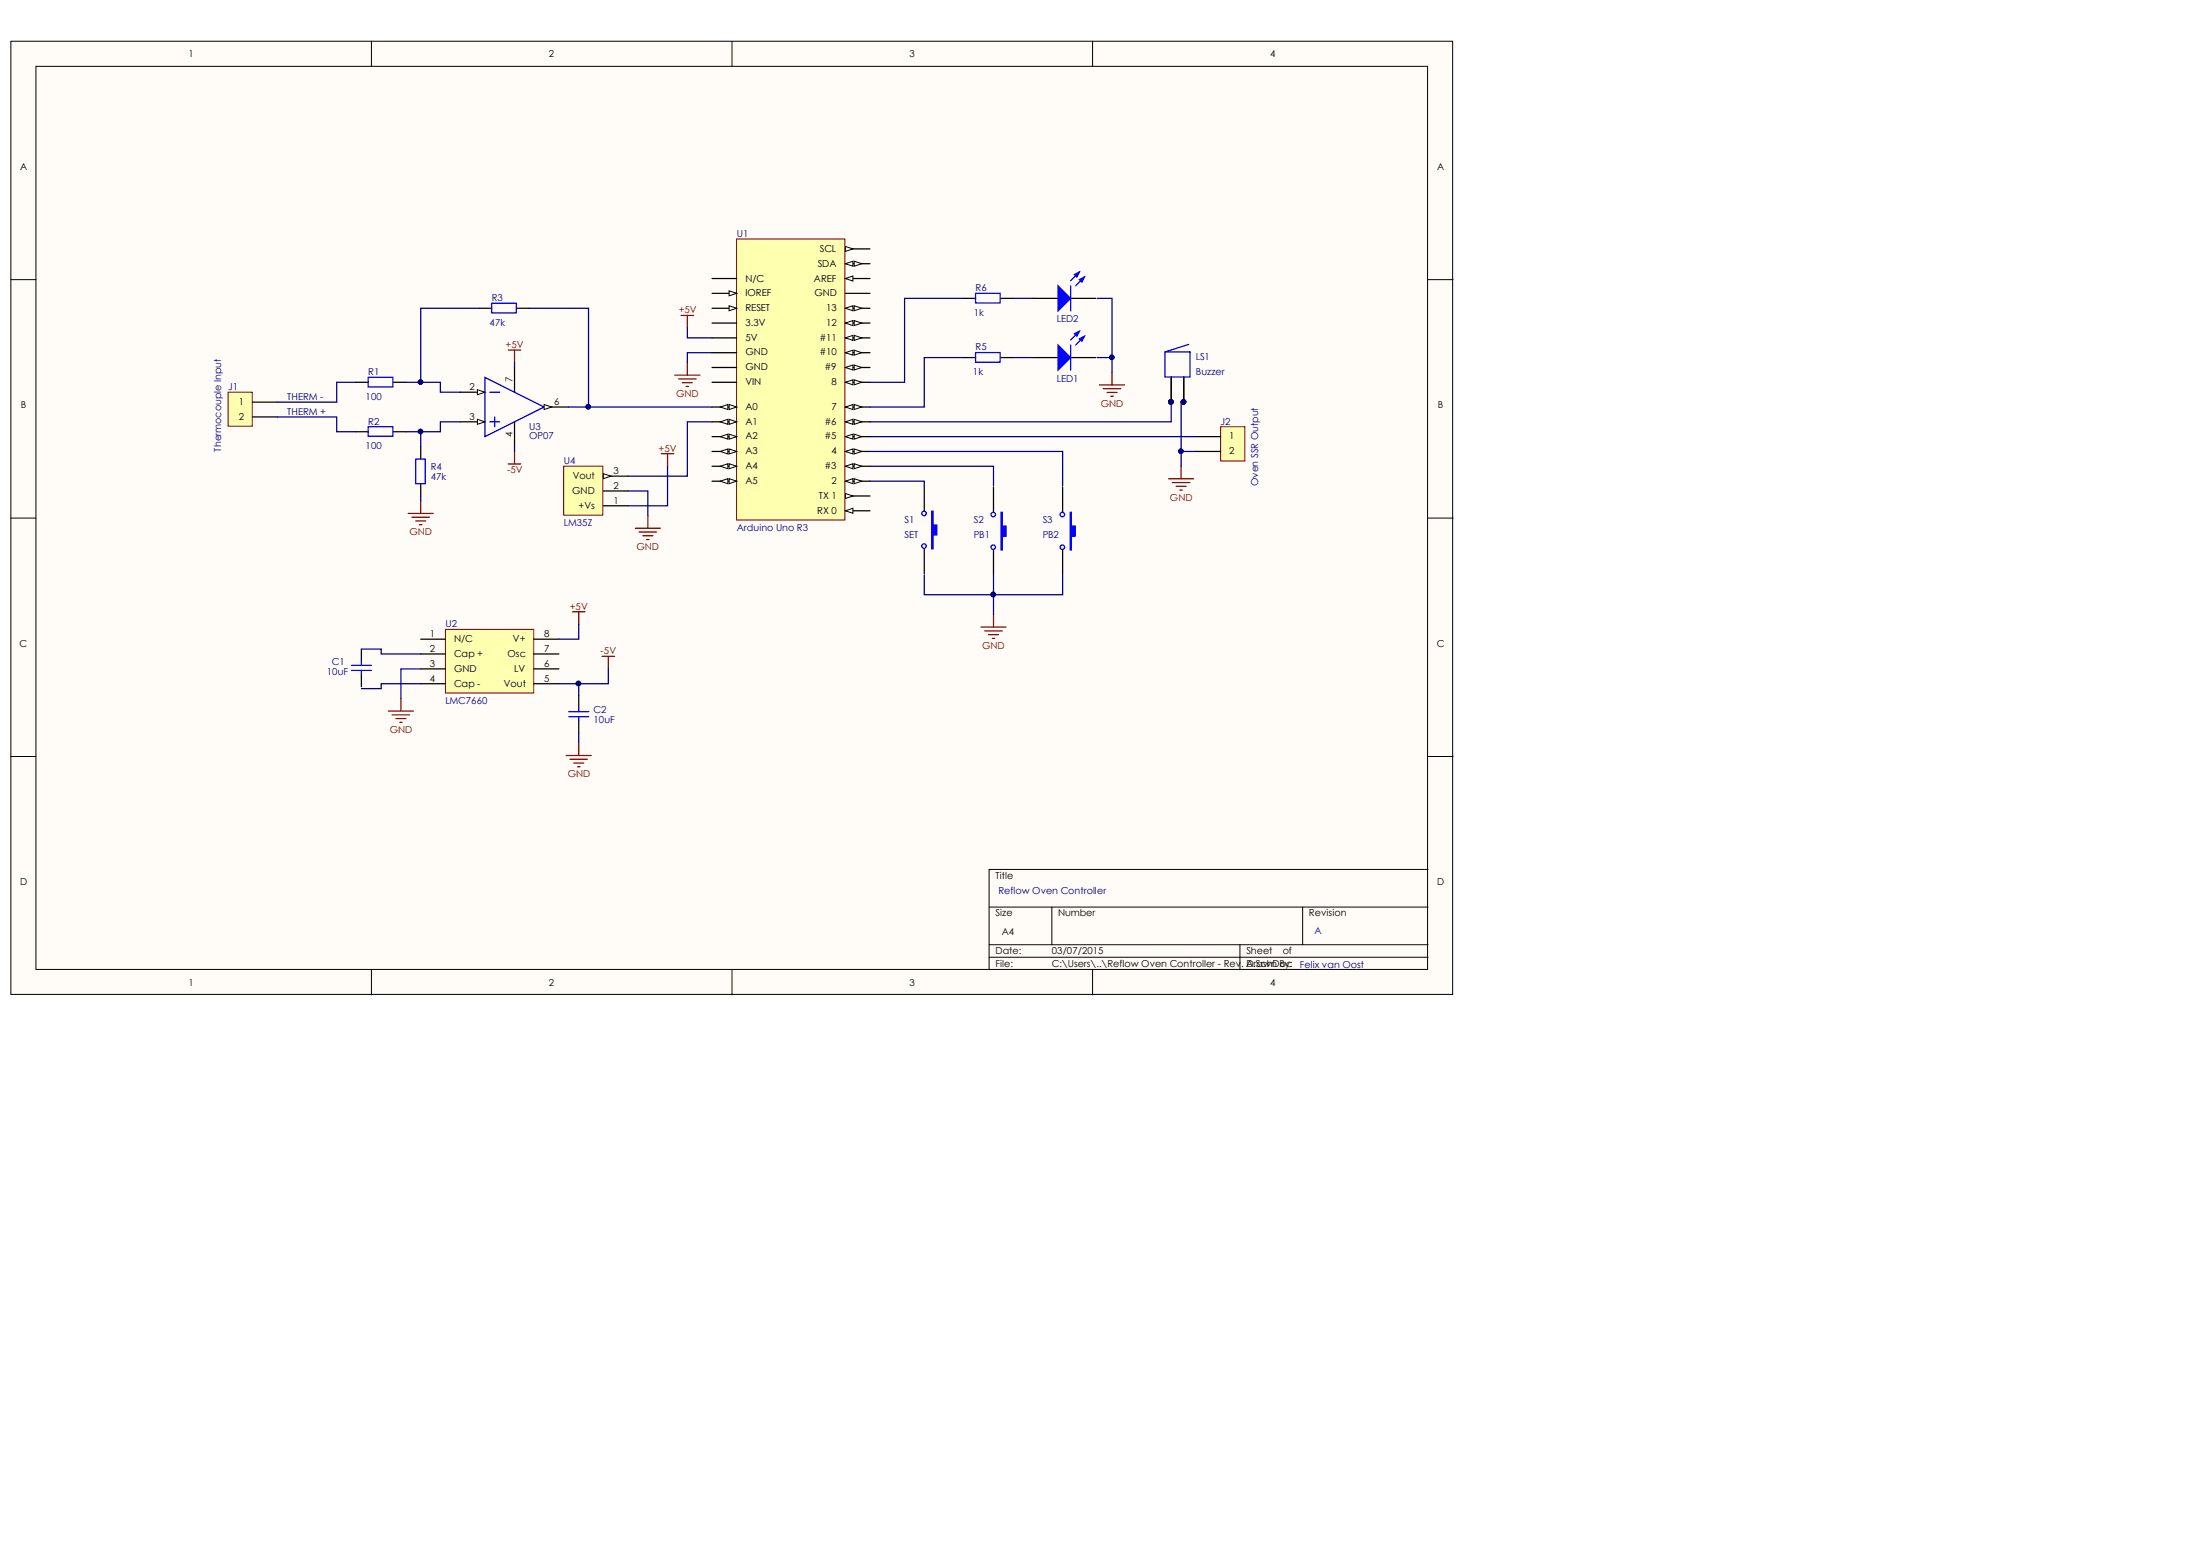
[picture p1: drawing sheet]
<svg xmlns="http://www.w3.org/2000/svg" width="445mm" height="315mm" viewBox="0 0 445 315" stroke-linecap="round" stroke-linejoin="round" font-family="sans-serif">
<g fill="#fffcf8" stroke="#000" stroke-width=".2">
<path d="M2.2 8.3h291.8v192.9h-291.8z"/>
<path d="M7.3 13.4h281.6v182.7h-281.6z"/>
</g>
<g fill="none" stroke="#000" stroke-width=".2">
<path d="M75.2 8.3v5.1M148.1 8.3v5.1M221.1 8.3v5.1M2.2 56.6h5.1M289 56.6h5.1M2.2 104.8h5.1M289 104.8h5.1M2.2 153.1h5.1M289 153.1h5.1M289 175.9h-88.8v20.3M75.2 196.2v5.1M148.1 196.2v5.1"/>
<path d="M200.2 183.5h88.8M200.2 191.1h88.8M200.2 193.7h88.8M212.9 183.5v7.6M221.1 196.2v5.1M250.9 191.1v5.1M263.6 183.5v7.6"/>
</g>
<g fill="none" stroke="#000" stroke-width=".25">
<path d="M72 77.4h2.5M79.6 77.4h2.5M93.1 79.4h5M97 62.4h2.5M104.6 62.4h2.5M194.9 72.4h2.5M194.9 60.4h2.5M202.5 72.4h2.5M202.5 60.4h2.5M209 72.4h5.1M209 60.4h5.1M216.7 72.4h5"/>
<path d="M216.7 60.4h5M237 76.3v5.1M239.6 76.3v5.1M72 87.4h2.5M79.6 87.4h2.5M85.1 90.4v2.5M85.1 98v2.5M187 98.3v5.1M201.1 98.6v5.1M215 98.6v5.1M187 111v5.1M201.1 111.3v5.1"/>
<path d="M215 111.3v5.1M73.1 131.3v2.6M73.1 136.4v2.5M117.1 140.7v2.5M117.1 145.8v2.5"/>
</g>
<g fill="#00f" stroke="#00f" stroke-width=".25">
<path d="M214.1 69.8l2.6 2.6-2.6 2.5z"/>
<path d="M218.4 68.5l1.1-.5-.6 1z"/>
<path d="M217.4 67.5l1-.5-.5 1z"/>
<path d="M214.1 57.8l2.6 2.6-2.6 2.5z"/>
<path d="M218.4 56.6l1.1-.5-.6 1z"/>
<path d="M217.4 55.5l1-.5-.5 1.1z"/>
<path d="M188.6 103.4h.2v2.8h.8v2.1h-.8v2.7h-.2z" fill-rule="evenodd"/>
<path d="M202.6 103.7h.2v2.7h.8v2.1h-.8v2.8h-.2z" fill-rule="evenodd"/>
<path d="M216.6 103.7h.2v2.7h.8v2.1h-.8v2.8h-.2z" fill-rule="evenodd"/>
</g>
<g fill="none" stroke="#00f" stroke-width=".25">
<path d="M197.4 59.4h5v1.9h-5zM216.7 57.8v5.1M218.4 55l-1.7 1.8M219.5 56.1l-1.8 1.7M74.5 76.3h5v2h-5zM98.1 76.4l12 6-12 5.9zM99.5 61.4h5v1.9h-5zM197.4 71.3h5v2h-5zM216.7 69.8v5.1M218.4 67l-1.7 1.8M219.5 68l-1.8 1.8M235.7 71.2h5.1v5.1h-5.1z"/>
<path d="M240.6 69.7l-4.9 1.5M74.5 86.3h5v2h-5zM84.1 92.9h2v5h-2zM71.1 134.6h4.1M71.1 135.6h4.1M73.1 133.9v.7M73.1 135.6v.8M115.1 144h4M115.1 145h4M117.1 143.2v.8M117.1 145v.8"/>
<circle cx="187" cy="110.5" r=".46"/>
<circle cx="187" cy="103.9" r=".46"/>
<circle cx="201" cy="104.1" r=".46"/>
<circle cx="201" cy="110.7" r=".46"/>
<circle cx="215" cy="104.1" r=".46"/>
<circle cx="215" cy="110.7" r=".46"/>
</g>
<g fill="#000080" stroke="#000080" stroke-width=".2">
<circle cx="237" cy="81.3" r=".46"/>
<circle cx="239.5" cy="81.3" r=".46"/>
</g>
<path d="M96.6 78.9l1.5 .5-1.5 .5z" fill="#fffcf8" stroke="#000" stroke-width=".2"/>
<path d="M93.1 85.3h5" fill="none" stroke="#000" stroke-width=".25"/>
<path d="M96.6 84.8l1.5 .5-1.5 .6z" fill="#fffcf8" stroke="#000" stroke-width=".2"/>
<path d="M110.1 82.4h5" fill="none" stroke="#000" stroke-width=".25"/>
<path d="M110.1 81.8l1.5 .6-1.5 .5z" fill="#fffcf8" stroke="#000" stroke-width=".2"/>
<path d="M104.1 74.4v5M104.1 85.3v5.1" fill="none" stroke="#000" stroke-width=".25"/>
<path d="M99.1 79.4h2M99.1 85.3h2M100.1 84.4v1.9" fill="none" stroke="#00f" stroke-width=".25"/>
<path d="M114.1 94.3h7.9v9.9h-7.9z" fill="#ffffb0" stroke="#800000" stroke-width=".2"/>
<path d="M122.1 96.3h5" fill="none" stroke="#000" stroke-width=".25"/>
<path d="M122.1 95.8l1.5 .5-1.5 .6z" fill="#fffcf8" stroke="#000" stroke-width=".2"/>
<path d="M122.1 99.3h5M122.1 102.3h5" fill="none" stroke="#000" stroke-width=".25"/>
<path d="M90.1 127.3h17.9v12.9h-17.9z" fill="#ffffb0" stroke="#800000" stroke-width=".2"/>
<path d="M85.1 138.3h5M85.1 135.3h5M85.1 132.3h5M85.1 129.3h5M108.1 138.3h5M108.1 135.3h5M108.1 132.3h5M108.1 129.3h5" fill="none" stroke="#000" stroke-width=".25"/>
<path d="M149 48.4h22v56.8h-22z" fill="#ffffb0" stroke="#800000" stroke-width=".2"/>
<path d="M144.1 56.4h5M144.1 59.4h5" fill="none" stroke="#000" stroke-width=".25"/>
<path d="M147.5 58.8l1.6 .6-1.6 .5z" fill="#fffcf8" stroke="#000" stroke-width=".2"/>
<path d="M144.1 62.4h5" fill="none" stroke="#000" stroke-width=".25"/>
<path d="M147.5 61.9l1.6 .5-1.6 .5z" fill="#fffcf8" stroke="#000" stroke-width=".2"/>
<path d="M144.1 65.4h5M144.1 68.4h5M144.1 71.4h5M144.1 74.4h5M144.1 77.4h5M144.1 82.4h5" fill="none" stroke="#000" stroke-width=".25"/>
<g fill="#fffcf8" stroke="#000" stroke-width=".2">
<path d="M147.5 81.8l1.6 .6-1.6 .5z"/>
<path d="M145.8 82.4l1.5-.6v1.1z"/>
</g>
<path d="M144.1 85.3h5" fill="none" stroke="#000" stroke-width=".25"/>
<g fill="#fffcf8" stroke="#000" stroke-width=".2">
<path d="M147.5 84.8l1.6 .5-1.6 .6z"/>
<path d="M145.8 85.3l1.5-.5v1.1z"/>
</g>
<path d="M144.1 88.3h5" fill="none" stroke="#000" stroke-width=".25"/>
<g fill="#fffcf8" stroke="#000" stroke-width=".2">
<path d="M147.5 87.8l1.6 .5-1.6 .6z"/>
<path d="M145.8 88.3l1.5-.5v1.1z"/>
</g>
<path d="M144.1 91.3h5" fill="none" stroke="#000" stroke-width=".25"/>
<g fill="#fffcf8" stroke="#000" stroke-width=".2">
<path d="M147.5 90.8l1.6 .5-1.6 .5z"/>
<path d="M145.8 91.3l1.5-.5v1z"/>
</g>
<path d="M144.1 94.3h5" fill="none" stroke="#000" stroke-width=".25"/>
<g fill="#fffcf8" stroke="#000" stroke-width=".2">
<path d="M147.5 93.8l1.6 .5-1.6 .5z"/>
<path d="M145.8 94.3l1.5-.5v1z"/>
</g>
<path d="M144.1 97.4h5" fill="none" stroke="#000" stroke-width=".25"/>
<g fill="#fffcf8" stroke="#000" stroke-width=".2">
<path d="M147.5 96.9l1.6 .5-1.6 .5z"/>
<path d="M145.8 97.4l1.5-.5v1z"/>
</g>
<path d="M171.1 103.4h5" fill="none" stroke="#000" stroke-width=".25"/>
<path d="M171.1 103.4l1.5-.6v1.1z" fill="#fffcf8" stroke="#000" stroke-width=".2"/>
<path d="M171.1 100.4h5" fill="none" stroke="#000" stroke-width=".25"/>
<path d="M171.1 99.8l1.5 .6-1.5 .5z" fill="#fffcf8" stroke="#000" stroke-width=".2"/>
<path d="M171.1 97.4h5" fill="none" stroke="#000" stroke-width=".25"/>
<g fill="#fffcf8" stroke="#000" stroke-width=".2">
<path d="M171.1 97.4l1.5-.5v1z"/>
<path d="M172.9 96.9l1.5 .5-1.5 .5z"/>
</g>
<path d="M171.1 94.3h5" fill="none" stroke="#000" stroke-width=".25"/>
<g fill="#fffcf8" stroke="#000" stroke-width=".2">
<path d="M171.1 94.3l1.5-.5v1z"/>
<path d="M172.9 93.8l1.5 .5-1.5 .5z"/>
</g>
<path d="M171.1 91.3h5" fill="none" stroke="#000" stroke-width=".25"/>
<g fill="#fffcf8" stroke="#000" stroke-width=".2">
<path d="M171.1 91.3l1.5-.5v1z"/>
<path d="M172.9 90.8l1.5 .5-1.5 .5z"/>
</g>
<path d="M171.1 88.3h5" fill="none" stroke="#000" stroke-width=".25"/>
<g fill="#fffcf8" stroke="#000" stroke-width=".2">
<path d="M171.1 88.3l1.5-.5v1.1z"/>
<path d="M172.9 87.8l1.5 .5-1.5 .6z"/>
</g>
<path d="M171.1 85.3h5" fill="none" stroke="#000" stroke-width=".25"/>
<g fill="#fffcf8" stroke="#000" stroke-width=".2">
<path d="M171.1 85.3l1.5-.5v1.1z"/>
<path d="M172.9 84.8l1.5 .5-1.5 .6z"/>
</g>
<path d="M171.1 82.4h5" fill="none" stroke="#000" stroke-width=".25"/>
<g fill="#fffcf8" stroke="#000" stroke-width=".2">
<path d="M171.1 82.4l1.5-.6v1.1z"/>
<path d="M172.9 81.8l1.5 .6-1.5 .5z"/>
</g>
<path d="M171.1 77.4h5" fill="none" stroke="#000" stroke-width=".25"/>
<g fill="#fffcf8" stroke="#000" stroke-width=".2">
<path d="M171.1 77.4l1.5-.6v1.1z"/>
<path d="M172.9 76.8l1.5 .6-1.5 .5z"/>
</g>
<path d="M171.1 74.4h5" fill="none" stroke="#000" stroke-width=".25"/>
<g fill="#fffcf8" stroke="#000" stroke-width=".2">
<path d="M171.1 74.4l1.5-.6v1.1z"/>
<path d="M172.9 73.8l1.5 .6-1.5 .5z"/>
</g>
<path d="M171.1 71.4h5" fill="none" stroke="#000" stroke-width=".25"/>
<g fill="#fffcf8" stroke="#000" stroke-width=".2">
<path d="M171.1 71.4l1.5-.5v1z"/>
<path d="M172.9 70.9l1.5 .5-1.5 .5z"/>
</g>
<path d="M171.1 68.4h5" fill="none" stroke="#000" stroke-width=".25"/>
<g fill="#fffcf8" stroke="#000" stroke-width=".2">
<path d="M171.1 68.4l1.5-.5v1z"/>
<path d="M172.9 67.9l1.5 .5-1.5 .5z"/>
</g>
<path d="M171.1 65.4h5" fill="none" stroke="#000" stroke-width=".25"/>
<g fill="#fffcf8" stroke="#000" stroke-width=".2">
<path d="M171.1 65.4l1.5-.5v1z"/>
<path d="M172.9 64.9l1.5 .5-1.5 .5z"/>
</g>
<path d="M171.1 62.4h5" fill="none" stroke="#000" stroke-width=".25"/>
<g fill="#fffcf8" stroke="#000" stroke-width=".2">
<path d="M171.1 62.4l1.5-.5v1z"/>
<path d="M172.9 61.9l1.5 .5-1.5 .5z"/>
</g>
<path d="M171.1 59.4h5M171.1 56.4h5" fill="none" stroke="#000" stroke-width=".25"/>
<path d="M171.1 56.4l1.5-.6v1.1z" fill="#fffcf8" stroke="#000" stroke-width=".2"/>
<path d="M171.1 53.4h5" fill="none" stroke="#000" stroke-width=".25"/>
<g fill="#fffcf8" stroke="#000" stroke-width=".2">
<path d="M171.1 53.4l1.5-.5v1z"/>
<path d="M172.9 52.9l1.5 .5-1.5 .5z"/>
</g>
<path d="M171.1 50.4h5" fill="none" stroke="#000" stroke-width=".25"/>
<path d="M171.1 49.9l1.5 .5-1.5 .5z" fill="#fffcf8" stroke="#000" stroke-width=".2"/>
<g fill="none" stroke="#000080" stroke-width=".25">
<path d="M104.1 73.4v1M139.1 66.4v2h5M144.1 71.4h-5v2M205 72.4h4M205 60.4h4M222 72.4h3v2.9M222 60.4h3v12M104.1 90.4v.9M115.1 82.4h29M176.1 97.4h10.9v.9M176.1 94.3h25v4M176.1 91.3h38.9v7"/>
<path d="M187 116.4v3.9h14.1v4M201.1 116.4v3.9h13.9v-3.9M73.1 131.3h4v1h8M85.1 135.3h-4v6M85.1 138.3h-8v1h-4M117.1 126.3v3h-4M123.1 135.3v3h-6M117.1 148.3v2"/>
</g>
<g fill="none" stroke="#800000" stroke-width=".25">
<path d="M102.9 70.8h2.5M104.1 70.8v2.6M136.6 75.9h5M137.3 76.7h3.6M137.8 63.8h2.6M138.1 77.4h2M138.8 78.2h.6M139.1 63.8v2.6M139.1 73.4v2.5M222.5 77.9h5.1M223.3 78.6h3.5M224 79.4h2"/>
<path d="M225 75.3v2.6M102.9 93.9h2.5M104.1 91.3v2.6M224.8 80.2h.5M236.5 96.9h5.1M237.2 97.6h3.6M238 98.4h2M238.8 99.2h.5M239 94.3v2.6M115.8 123.8h2.6M117.1 123.8v2.5M121.8 132.8h2.6"/>
<path d="M123.1 132.8v2.5M198.5 126.9h5.1M199.3 127.6h3.5M200 128.4h2.1M200.8 129.2h.5M201.1 124.3v2.6M78.6 143.9h5.1M79.4 144.6h3.5M80.1 145.4h2M80.9 146.2h.5M81.1 141.3v2.6M114.6 152.9h5.1"/>
<path d="M115.3 153.6h3.6M116.1 154.4h2M116.9 155.1h.5M117.1 150.3v2.6"/>
</g>
<g fill="#000080" stroke="#000080" stroke-width=".2">
<circle cx="201" cy="120.3" r=".46"/>
<circle cx="225" cy="72.3" r=".46"/>
<circle cx="119" cy="82.3" r=".46"/>
<circle cx="117.1" cy="138.3" r=".46"/>
</g>
<path d="M46.2 79.4h4.9v6.8h-4.9z" fill="#ffffb0" stroke="#800000" stroke-width=".2"/>
<path d="M51.2 84.4h5M51.2 81.4h5" fill="none" stroke="#000" stroke-width=".25"/>
<path d="M247 86.3h4.9v7h-4.9z" fill="#ffffb0" stroke="#800000" stroke-width=".2"/>
<path d="M242 91.3h5M242 88.3h5" fill="none" stroke="#000" stroke-width=".25"/>
<path d="M133.8 91.8h2.6M135.1 91.8v2.5M82.6 103.9h5.1M83.4 104.6h3.5M84.1 105.4h2.1M84.9 106.2h.5M85.1 101.3v2.6M128.6 106.9h5M129.3 107.6h3.6M130.1 108.4h2M130.8 109.2h.6M131.1 104.3v2.6" fill="none" stroke="#800000" stroke-width=".25"/>
<g fill="none" stroke="#000080" stroke-width=".25">
<path d="M72 77.4h-3.9v4h-11.9M82.1 77.4h7v2h4M97 62.4h-11.9v15M107.1 62.4h12v20M194.9 72.4h-7.9v10h-10.9M194.9 60.4h-11.8v17h-7M56.2 84.4h11.9v3h3.9M82.1 87.4h3v3M93.1 85.3h-4v2.1h-4M127.1 99.3h4v5M135.1 94.3v8h-8M144.1 85.3h-5v11h-12"/>
<path d="M176.1 88.3h65.9M237 81.4v3.9h-60.9M239.6 81.4h-.6v9.9M242 91.3h-3v3M85.1 100.5v.8M113.1 138.3h4v2.4"/>
</g>
<g fill="#000080" stroke="#000080" stroke-width=".2">
<circle cx="85.1" cy="87.3" r=".46"/>
<circle cx="85.1" cy="77.3" r=".46"/>
<circle cx="119" cy="82.3" r=".46"/>
<circle cx="239" cy="91.3" r=".46"/>
<circle cx="117.1" cy="138.3" r=".46"/>
<circle cx="237" cy="81.3" r=".46"/>
<circle cx="239.5" cy="81.3" r=".46"/>
</g>
<g font-size="1.9">
<text x="38.2" y="11.6">1</text>
<text x="111.1" y="11.6">2</text>
<text x="184.1" y="11.6">3</text>
<text x="257" y="11.6">4</text>
<text x="4.1" y="34.3">A</text>
<text x="290.8" y="34.3">A</text>
<text x="165.5" y="54">SDA</text>
<text x="165.9" y="51">SCL</text>
<text x="150.9" y="57">N/C</text>
<text x="150.9" y="59.9">IOREF</text>
<text x="164.7" y="57">AREF</text>
<text x="164.8" y="59.9">GND</text>
<text x="150.9" y="63">RESET</text>
<text x="150.9" y="65.9">3.3V</text>
<text x="167.2" y="65.9">12</text>
<text x="167.2" y="63">13</text>
<text x="150.9" y="69">5V</text>
<text x="150.9" y="71.9">GND</text>
<text x="165.8" y="71.9">#10</text>
<text x="165.8" y="69">#11</text>
<text x="103.7" y="77.3" transform="rotate(-90 103.7 77.3)">7</text>
<text x="150.9" y="75">GND</text>
<text x="150.9" y="77.9">VIN</text>
<text x="166.8" y="75">#9</text>
<text x="168.3" y="77.9">8</text>
<text x="4.2" y="82.6">B</text>
<text x="48.3" y="82">1</text>
<text x="95" y="78.9">2</text>
<text x="112.2" y="82">6</text>
<text x="150.9" y="83">A0</text>
<text x="168.3" y="83">7</text>
<text x="291" y="82.6">B</text>
<text x="48.3" y="84.9">2</text>
<text x="95" y="84.9">3</text>
<text x="103.7" y="88.5" transform="rotate(-90 103.7 88.5)">4</text>
<text x="150.9" y="85.9">A1</text>
<text x="150.9" y="88.9">A2</text>
<text x="166.8" y="88.9">#5</text>
<text x="166.8" y="85.9">#6</text>
<text x="248.8" y="88.9">1</text>
<text x="124.2" y="95.9">3</text>
<text x="150.9" y="91.9">A3</text>
<text x="150.9" y="94.9">A4</text>
<text x="166.8" y="94.9">#3</text>
<text x="168.3" y="91.9">4</text>
<text x="248.8" y="91.9">2</text>
<text x="115.8" y="100">GND</text>
<text x="115.9" y="96.9">Vout</text>
<text x="124.2" y="99">2</text>
<text x="124.2" y="101.9">1</text>
<text x="150.9" y="97.9">A5</text>
<text x="165.7" y="100.9">TX 1</text>
<text x="168.3" y="97.9">2</text>
<text x="117.1" y="102.9">+Vs</text>
<text x="165.4" y="103.9">RX 0</text>
<text x="4" y="130.8">C</text>
<text x="87" y="131.9">2</text>
<text x="87" y="128.9">1</text>
<text x="91.9" y="129.9">N/C</text>
<text x="103.8" y="129.9">V+</text>
<text x="110.1" y="131.9">7</text>
<text x="110.1" y="128.9">8</text>
<text x="290.7" y="130.8">C</text>
<text x="87" y="137.9">4</text>
<text x="87" y="134.9">3</text>
<text x="91.9" y="135.9">GND</text>
<text x="91.9" y="132.9">Cap +</text>
<text x="102.7" y="132.9">Osc</text>
<text x="104.1" y="135.9">LV</text>
<text x="110.1" y="137.9">5</text>
<text x="110.1" y="134.9">6</text>
<text x="91.9" y="138.9">Cap -</text>
<text x="102" y="138.9">Vout</text>
<text x="4.1" y="179.1">D</text>
<text x="201.5" y="177.8">Title</text>
<text x="290.8" y="179.1">D</text>
<text x="201.5" y="185.4">Size</text>
<text x="214.1" y="185.4">Number</text>
<text x="264.9" y="185.4">Revision</text>
<text x="202.7" y="189.2">A4</text>
<text x="201.5" y="193">Date:</text>
<text x="201.5" y="195.6">File:</text>
<text x="212.9" y="193">03/07/2015</text>
<text x="212.9" y="195.6">C:\Users\..\Reflow Oven Controller - Rev</text>
<text x="251.2" y="195.6">. A.SchDoc</text>
<text x="252.2" y="193">Sheet</text>
<text x="252.2" y="195.6">Drawn By:</text>
<text x="259.6" y="193">of</text>
<text x="38.2" y="199.4">1</text>
<text x="111.1" y="199.4">2</text>
<text x="184.1" y="199.4">3</text>
<text x="257" y="199.4">4</text>
</g>
<g font-size="1.9" fill="#000080">
<text x="149.1" y="47.9">U1</text>
<text x="197.4" y="58.9">R6</text>
<text x="99.1" y="65.9">47k</text>
<text x="99.5" y="60.9">R3</text>
<text x="197.1" y="64">1k</text>
<text x="213.9" y="65.2">LED2</text>
<text x="197.4" y="70.9">R5</text>
<text x="74.5" y="75.9">R1</text>
<text x="196.9" y="76">1k</text>
<text x="213.9" y="77.2">LED1</text>
<text x="242" y="72.9">LS1</text>
<text x="242" y="76">Buzzer</text>
<text x="46.2" y="78.9">J1</text>
<text x="58.1" y="81">THERM -</text>
<text x="58.1" y="83.9">THERM +</text>
<text x="74" y="81">100</text>
<text x="74.5" y="85.9">R2</text>
<text x="107.1" y="87">U3</text>
<text x="107.1" y="88.9">OP07</text>
<text x="247" y="85.9">J2</text>
<text x="44.8" y="91.4" transform="rotate(-90 44.8 91.4)">Thermocouple Input</text>
<text x="74" y="90.9">100</text>
<text x="87.2" y="95.1">R4</text>
<text x="114.1" y="93.9">U4</text>
<text x="87.2" y="97.1">47k</text>
<text x="254.6" y="98.4" transform="rotate(-90 254.6 98.4)">Oven SSR Output</text>
<text x="114.1" y="106.5">LM35Z</text>
<text x="149.1" y="107.5">Arduino Uno R3</text>
<text x="183" y="105.9">S1</text>
<text x="197.1" y="105.9">S2</text>
<text x="211" y="105.9">S3</text>
<text x="183" y="108.9">SET</text>
<text x="197.1" y="108.9">PB1</text>
<text x="211" y="108.9">PB2</text>
<text x="90.1" y="126.9">U2</text>
<text x="66.1" y="136.6">10uF</text>
<text x="67.2" y="134.5">C1</text>
<text x="90.1" y="142.5">LMC7660</text>
<text x="120.1" y="146.3">10uF</text>
<text x="120.1" y="144.3">C2</text>
<text x="202" y="180.9">Reflow Oven Controller</text>
<text x="266" y="188.9">A</text>
<text x="263" y="195.9">Felix van Oost</text>
</g>
<g font-size="1.9" fill="#800000">
<text x="137.3" y="63.4">+5V</text>
<text x="102.3" y="70.4">+5V</text>
<text x="136.8" y="80.3">GND</text>
<text x="222.7" y="82.3">GND</text>
<text x="102.6" y="95.7">-5V</text>
<text x="133.3" y="91.4">+5V</text>
<text x="236.8" y="101.3">GND</text>
<text x="82.9" y="108.3">GND</text>
<text x="128.8" y="111.3">GND</text>
<text x="115.3" y="123.4">+5V</text>
<text x="198.8" y="131.2">GND</text>
<text x="121.5" y="132.3">-5V</text>
<text x="78.9" y="148.2">GND</text>
<text x="114.9" y="157.3">GND</text>
</g>
</svg>
